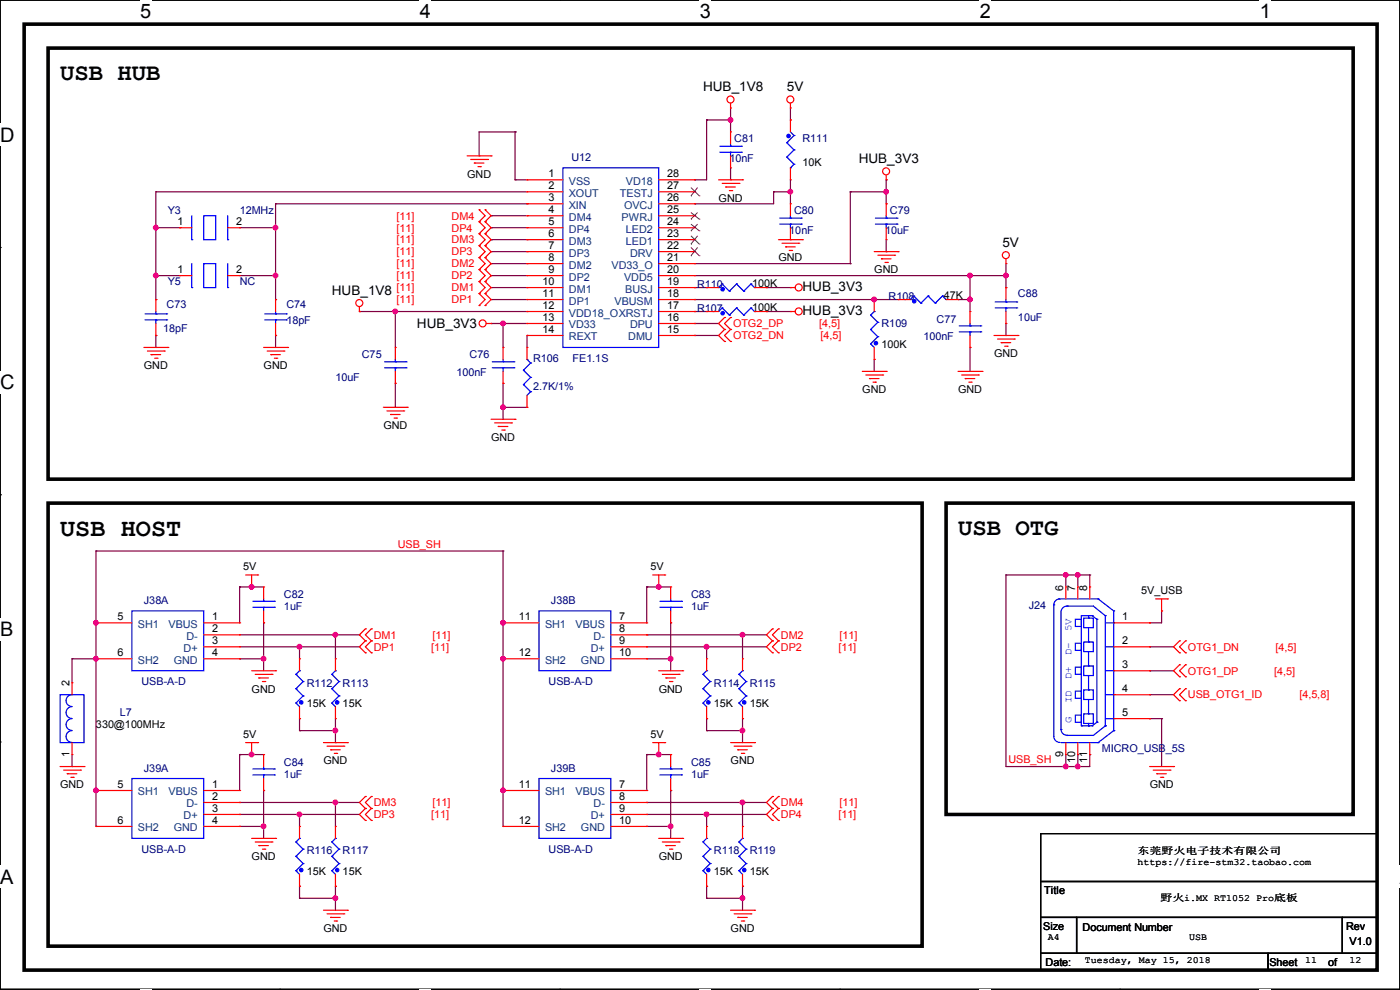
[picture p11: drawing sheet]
<svg xmlns="http://www.w3.org/2000/svg" width="297mm" height="210mm" viewBox="0 0 297 210" stroke-linecap="round" stroke-linejoin="round" font-family="sans-serif">
<path d="M0 0h297v209.8h-297z" fill="none" stroke="#000" stroke-width=".25"/>
<g fill="#fff">
<path d="M29.7 0h2.4v4.8h-2.4z"/>
<path d="M29.7 209.8h2.4v.2h-2.4z"/>
</g>
<path d="M59.4 0h.1M59.4 209.8h.1" fill="none" stroke="#000" stroke-width=".25"/>
<g fill="#fff">
<path d="M89.1 0h2.3v4.8h-2.3z"/>
<path d="M89.1 209.8h2.3v.2h-2.3z"/>
</g>
<path d="M118.8 0h.1M118.8 209.8h.1" fill="none" stroke="#000" stroke-width=".25"/>
<g fill="#fff">
<path d="M148.5 0h2.3v4.8h-2.3z"/>
<path d="M148.5 209.8h2.3v.2h-2.3z"/>
</g>
<path d="M178.2 0h.1M178.2 209.8h.1" fill="none" stroke="#000" stroke-width=".25"/>
<g fill="#fff">
<path d="M207.9 0h2.3v4.8h-2.3z"/>
<path d="M207.9 209.8h2.3v.2h-2.3z"/>
</g>
<path d="M237.6 0h.1M237.6 209.8h.1" fill="none" stroke="#000" stroke-width=".25"/>
<g fill="#fff">
<path d="M267.3 0h2.3v4.8h-2.3z"/>
<path d="M267.3 209.8h2.3v.2h-2.3z"/>
<path d="M0 26.2h3.1v4.8h-3.1z"/>
<path d="M0 78.7h3.1v4.7h-3.1z"/>
</g>
<path d="M0 52.5h.1M297 52.5h.1" fill="none" stroke="#000" stroke-width=".25"/>
<path d="M0 131.1h2.9v4.8h-2.9z" fill="#fff"/>
<path d="M0 104.9h.1M297 104.9h.1" fill="none" stroke="#000" stroke-width=".25"/>
<g fill="#fff">
<path d="M0 183.6h2.9v4.7h-2.9z"/>
<path d="M296.9 183.6h.1v4.7h-.1z"/>
</g>
<path d="M0 157.4h.1M297 157.4h.1M220.8 176.8h71.3v10.2h-71.3zM220.8 187h71.3v7.6h-71.3zM220.8 194.6h7.6v7.6h-7.6zM228.4 194.6h56.4v7.6h-56.4zM284.8 194.6h7.3v7.6h-7.3zM220.8 202.2h48.2v3.6h-48.2zM269 202.2h23.1v3.6h-23.1z" fill="none" stroke="#000" stroke-width=".25"/>
<path d="M5.1 5.1h287v200.7h-287zM10.2 10.2h276.9v91.4h-276.9zM10.2 106.7h185.4v94h-185.4zM200.7 106.7h86.4v66.1h-86.4z" fill="none" stroke="#000" stroke-width=".76"/>
<g fill="none" stroke="#800040" stroke-width=".25">
<path d="M101.6 33.1h.1M109.3 28h.1M109.3 38.1h.1M109.3 28h-7.7v5.1M109.3 28v10.1M109.3 38.1h2.5M147.4 38.1h.1M149.9 25.4h.1M149.9 25.4v12.7h-2.5M149.9 25.4h5.1M155 25.4h.1M155 38.1h.1"/>
<path d="M155 22.9v5.1M155 35.6v2.5M167.7 25.4h.1M167.7 22.9v2.5M167.7 38.1v5.1M188 38.1h.1M188 38.1v5.1M33.1 40.7h.1M33.1 48.3h.1M33.1 58.5h.1M33.1 40.7v22.8M33.1 48.3h5"/>
<path d="M33.1 58.5h5M33.1 40.7h78.7M38.1 48.3h.1M50.8 48.3h7.7M50.8 58.5h7.7M58.5 48.3h.1M58.5 43.2h.1M58.5 58.5h.1M58.5 43.2v20.3M58.5 43.2h53.3M104.2 45.8h.1M104.2 48.3h.1"/>
<path d="M104.2 50.8h.1M104.2 53.4h.1M104.2 55.9h.1M104.2 58.5h.1M104.2 45.8h7.6M104.2 48.3h7.6M104.2 50.8h7.6M104.2 53.4h7.6M104.2 55.9h7.6M104.2 58.5h7.6M111.8 43.2h.1M147.4 43.2h.1"/>
<path d="M147.4 55.9h33M147.4 58.5h66M164.1 40.7h.1M164.1 40.7v2.5h-16.7M164.1 40.7h3.6M167.7 40.7h.1M180.4 55.9h.1M180.4 40.7h.1M180.4 40.7h7.6M180.4 40.7v15.2M188 53.4h.1M188 43.2h.1"/>
<path d="M188 50.8v2.6M205.8 58.5h.1M205.8 58.5v7.6M213.4 58.5h.1M213.4 55.9v5.1M33.1 71.2h.1M33.1 63.5h.1M33.1 71.2v2.5M58.5 71.2h.1M58.5 63.5h.1M58.5 71.2v2.5M76.2 66.1h.1"/>
<path d="M76.2 66.1h35.6M83.9 66.1h.1M83.9 66.1v7.6M104.2 61h.1M104.2 63.5h.1M104.2 68.6h.1M104.2 61h7.6M104.2 63.5h7.6M104.2 68.6h7.6M106.7 68.6h.1M106.7 68.6v5.1M111.8 71.2h.1"/>
<path d="M111.8 71.2v2.5M147.4 68.6h.1M147.4 71.2h.1M147.4 66.1h.1M147.4 63.5h.1M147.4 61h.1M147.4 61h2.5M147.4 63.5h43.1M147.4 66.1h2.5M147.4 68.6h5M147.4 71.2h5M162.6 66.1h.1"/>
<path d="M162.6 61h.1M162.6 61h5.1M162.6 66.1h5.1M185.5 76.2h.1M185.5 63.5h.1M185.5 76.2v2.6M203.2 63.5h.1M203.2 63.5h2.6M205.8 73.7h.1M205.8 63.5h.1M205.8 73.7v5.1M213.4 61h.1"/>
<path d="M213.4 71.2h.1M213.4 68.6v2.6M83.9 81.3h.1M83.9 81.3v5.1M106.7 81.3h.1M106.7 86.4h.1M106.7 81.3v7.6M106.7 86.4h5.1M20.4 116.9h.1M20.4 116.9v58.4M20.4 116.9h86.3M106.7 116.9h.1"/>
<path d="M106.7 116.9v58.4M15.3 139.7h.1M15.3 139.7h5.1M15.3 139.7v5.1M20.4 139.7h.1M50.8 139.7h.1M50.8 124.5h.1M50.8 134.7h25.4M50.8 137.2h25.4M50.8 124.5h5.1M50.8 139.7h5.1M50.8 124.5v7.6"/>
<path d="M53.4 124.5h.1M55.9 132.1h.1M55.9 139.7h.1M55.9 132.1v10.2M63.5 137.2h.1M63.5 137.2v2.5M71.2 134.7h.1M71.2 134.7v5M76.2 137.2h.1M76.2 134.7h.1M106.7 139.7h.1M106.7 132.1h.1"/>
<path d="M137.2 134.7h.1M137.2 137.2h.1M137.2 139.7h.1M137.2 124.5h.1M137.2 134.7h25.4M137.2 137.2h25.4M137.2 124.5h5.1M137.2 139.7h5.1M137.2 124.5v7.6M139.7 124.5h.1M142.3 132.1h.1M142.3 139.7h.1"/>
<path d="M142.3 132.1v10.2M149.9 137.2h.1M149.9 137.2v2.5M157.5 134.7h.1M157.5 134.7v5M213.4 122h.1M213.4 122v40.6h17.8v-2.5M213.4 122h17.8M226.1 122h.1M226.1 122v2.5M228.6 122h.1M228.6 122v2.5"/>
<path d="M231.2 122h.1M231.2 122v2.5M243.9 132.1h.1M243.9 137.2h.1M243.9 137.2h5.1M246.4 129.6h.1M246.4 129.6v2.5h-2.5M63.5 155h.1M63.5 152.4h.1M63.5 152.4v2.6M63.5 155h7.7M71.2 155h.1"/>
<path d="M71.2 157.5h.1M71.2 152.4v5.1M149.9 155h.1M149.9 152.4h.1M149.9 155h7.6M149.9 152.4v2.6M157.5 152.4h.1M157.5 155h.1M157.5 152.4v5.1M243.9 142.3h.1M243.9 147.4h.1M243.9 152.4h.1"/>
<path d="M243.9 142.3h5.1M243.9 147.4h5.1M243.9 152.4h2.5M246.4 152.4h.1M246.4 152.4v10.2M15.3 162.6h.1M15.3 160.1v2.5M20.4 175.3h.1M20.4 167.7h.1M50.8 170.2h.1M50.8 172.8h.1M50.8 175.3h.1"/>
<path d="M50.8 160.1h.1M50.8 160.1v7.6M50.8 170.2h25.4M50.8 172.8h25.4M50.8 160.1h5.1M50.8 175.3h5.1M53.4 160.1h.1M55.9 167.7h.1M55.9 175.3h.1M55.9 167.7v10.1M63.5 172.8h.1M63.5 172.8v2.5"/>
<path d="M71.2 170.2h.1M71.2 170.2v5.1M106.7 175.3h.1M106.7 167.7h.1M137.2 170.2h.1M137.2 172.8h.1M137.2 175.3h.1M137.2 160.1h.1M137.2 160.1v7.6M137.2 170.2h25.4M137.2 172.8h25.4M137.2 160.1h5.1"/>
<path d="M137.2 175.3h5.1M139.7 160.1h.1M142.3 167.7h.1M142.3 175.3h.1M142.3 167.7v10.1M149.9 172.8h.1M149.9 172.8v2.5M157.5 170.2h.1M157.5 170.2v5.1M226.1 162.6h.1M226.1 160.1v2.5M228.6 160.1h.1"/>
<path d="M228.6 162.6h.1M228.6 160.1v2.5M231.2 160.1h.1M63.5 190.5h.1M63.5 188h.1M63.5 188v2.5M63.5 190.5h7.7M71.2 188h.1M71.2 190.5h.1M71.2 188v5.1M149.9 190.5h.1M149.9 188h.1"/>
<path d="M149.9 188v2.5M149.9 190.5h7.6M157.5 188h.1M157.5 190.5h.1M157.5 188v5.1"/>
</g>
<g fill="#f0f" stroke="#f0f" stroke-width=".25">
<circle cx="83.8" cy="66.1" r=".49"/>
<circle cx="106.7" cy="68.6" r=".49"/>
<circle cx="185.4" cy="63.5" r=".49"/>
<circle cx="205.8" cy="58.4" r=".49"/>
<circle cx="55.9" cy="139.7" r=".49"/>
<circle cx="53.4" cy="124.5" r=".49"/>
<circle cx="63.5" cy="137.2" r=".49"/>
<circle cx="71.1" cy="134.6" r=".49"/>
<circle cx="71.1" cy="155" r=".49"/>
<circle cx="157.5" cy="134.6" r=".49"/>
<circle cx="149.9" cy="137.2" r=".49"/>
<circle cx="139.7" cy="124.5" r=".49"/>
<circle cx="142.3" cy="139.7" r=".49"/>
<circle cx="157.5" cy="155" r=".49"/>
<circle cx="53.4" cy="160" r=".49"/>
<circle cx="55.9" cy="175.3" r=".49"/>
<circle cx="63.5" cy="172.7" r=".49"/>
<circle cx="71.1" cy="170.2" r=".49"/>
<circle cx="71.1" cy="190.5" r=".49"/>
<circle cx="157.5" cy="170.2" r=".49"/>
<circle cx="149.9" cy="172.7" r=".49"/>
<circle cx="142.3" cy="175.3" r=".49"/>
<circle cx="139.7" cy="160" r=".49"/>
<circle cx="157.5" cy="190.5" r=".49"/>
<circle cx="33" cy="48.3" r=".49"/>
<circle cx="33" cy="58.4" r=".49"/>
<circle cx="58.4" cy="48.3" r=".49"/>
<circle cx="58.4" cy="58.4" r=".49"/>
<circle cx="167.7" cy="40.7" r=".49"/>
<circle cx="155" cy="25.4" r=".49"/>
<circle cx="188" cy="40.7" r=".49"/>
<circle cx="106.7" cy="86.4" r=".49"/>
<circle cx="205.8" cy="63.5" r=".49"/>
<circle cx="213.4" cy="58.4" r=".49"/>
<circle cx="226.1" cy="121.9" r=".49"/>
<circle cx="226.1" cy="162.6" r=".49"/>
<circle cx="20.3" cy="139.7" r=".49"/>
<circle cx="20.3" cy="167.7" r=".49"/>
<circle cx="106.7" cy="139.7" r=".49"/>
<circle cx="106.7" cy="167.7" r=".49"/>
<circle cx="20.3" cy="132.1" r=".49"/>
<circle cx="106.7" cy="132.1" r=".49"/>
<circle cx="228.6" cy="121.9" r=".49"/>
<circle cx="228.6" cy="162.6" r=".49"/>
</g>
<g fill="none" stroke="#f00" stroke-width=".25">
<path d="M99.1 33.1h5.1M99.9 33.8h3.5M100.6 34.6h.1M100.6 34.6h2.1M101.4 35.3h.5M101.9 35.3h.1M103.4 33.8h.1M104.2 33.1h.1M111.8 38.1h.1M111.8 38.1h7.6M139.7 38.1h7.7M147.4 38.1h.1"/>
<path d="M152.4 38.1h5.1M153.2 38.9h3.6M154 39.7h.1M154 39.7h2M155 22.9h.1M155 28h.1M155 35.6h.1M155 21.9v1M155 28v2.5M155 33.1v2.5M156.8 38.9h.1M157.5 38.1h.1"/>
<path d="M167.7 22.9h.1M167.7 25.4h.1M167.7 38.1h.1M167.7 21.9v1M167.7 25.4v2.6M167.7 35.6v2.5M188 38.1h.1M188 37.1v1M38.1 58.5h.1M38.1 48.3h.1M38.1 58.5h2.6M38.1 48.3h2.6"/>
<path d="M48.3 58.5h2.5M48.3 48.3h2.5M50.8 58.5h.1M50.8 48.3h.1M101.6 47h.1M101.6 44.5h.1M101.6 49.6h.1M101.6 52.1h.1M101.6 54.7h.1M101.6 57.2h.1M101.6 59.7h.1M101.6 44.5l1.3 1.3-1.3 1.2"/>
<path d="M101.6 47l1.3 1.3-1.3 1.3M101.6 49.6l1.3 1.2-1.3 1.3M101.6 52.1l1.3 1.3-1.3 1.3M101.6 54.7l1.3 1.2-1.3 1.3M101.6 57.2l1.3 1.3-1.3 1.2M101.6 59.7l1.3 1.3-1.3 1.3M102.9 44.5h.1M102.9 47h.1M102.9 49.6h.1M102.9 52.1h.1M102.9 54.7h.1M102.9 57.2h.1"/>
<path d="M102.9 59.7h.1M102.9 44.5l1.3 1.3-1.3 1.2M102.9 47l1.3 1.3-1.3 1.3M102.9 49.6l1.3 1.2-1.3 1.3M102.9 52.1l1.3 1.3-1.3 1.3M102.9 54.7l1.3 1.2-1.3 1.3M102.9 57.2l1.3 1.3-1.3 1.2M102.9 59.7l1.3 1.3-1.3 1.3M111.8 40.7h.1M111.8 43.2h.1M111.8 45.8h.1M111.8 48.3h.1"/>
<path d="M111.8 50.8h.1M111.8 53.4h.1M111.8 55.9h.1M111.8 58.5h.1M111.8 53.4h7.6M111.8 50.8h7.6M111.8 58.5h7.6M111.8 40.7h7.6M111.8 43.2h7.6M111.8 45.8h7.6M111.8 48.3h7.6M111.8 55.9h7.6"/>
<path d="M139.7 53.4h7.7M139.7 50.8h7.7M139.7 58.5h7.7M139.7 40.7h7.7M139.7 43.2h7.7M139.7 45.8h7.7M139.7 48.3h7.7M139.7 55.9h7.7M147.4 58.5h.1M147.4 55.9h.1M147.4 53.4h.1M147.4 50.8h.1"/>
<path d="M147.4 48.3h.1M147.4 45.8h.1M147.4 43.2h.1M147.4 40.7h.1M154.7 40.4h.5M155.2 40.4h.1M165.1 50.8h5.1M165.9 51.6h3.6M166.7 52.4h.1M166.7 52.4h2M167.4 53.1h.5M167.7 43.2h.1"/>
<path d="M167.7 50.8h.1M167.7 43.2v2.6M167.7 48.3v2.5M167.9 53.1h.1M169.5 51.6h.1M170.2 50.8h.1M185.5 53.4h5M186.2 54.1h3.6M187 54.9h.1M187 54.9h2M187.7 55.7h.6M188 43.2h.1"/>
<path d="M188 50.8h.1M188 43.2v2.6M188 48.3v2.5M188.3 55.7h.1M189.8 54.1h.1M190.5 53.4h.1M213.4 55.9h.1M213.4 54.9v1M30.5 73.7h5.1M31.3 74.5h3.5M32 75.2h.1M32 75.2h2.1"/>
<path d="M32.8 76h.5M33.1 63.5h.1M33.1 71.2h.1M33.1 63.5v2.6M33.1 68.6v2.6M33.3 76h.1M34.8 74.5h.1M35.6 73.7h.1M55.9 73.7h5.1M56.7 74.5h3.5M57.4 75.2h.1M57.4 75.2h2.1"/>
<path d="M58.2 76h.5M58.5 63.5h.1M58.5 71.2h.1M58.5 63.5v2.6M58.5 68.6v2.6M58.7 76h.1M60.2 74.5h.1M61 73.7h.1M76.2 66.1h.1M76.2 65.1v1M83.9 73.7h.1M83.9 73.7v2.5"/>
<path d="M83.9 78.8v2.5M101.6 62.3h.1M101.6 64.8h.1M101.6 62.3l1.3 1.2-1.3 1.3M102.9 62.3h.1M102.9 64.8h.1M102.9 62.3l1.3 1.2-1.3 1.3M103.2 68.6h1M104.2 68.6h.1M106.7 73.7h.1M106.7 73.7v2.5M106.7 78.8v2.5"/>
<path d="M111.8 61h.1M111.8 63.5h.1M111.8 66.1h.1M111.8 68.6h.1M111.8 71.2h.1M111.8 73.7h.1M111.8 68.6h7.6M111.8 66.1h7.6M111.8 61h7.6M111.8 71.2h7.6M111.8 63.5h7.6M111.8 73.7v2.5"/>
<path d="M139.7 68.6h7.7M139.7 66.1h7.7M139.7 61h7.7M139.7 71.2h7.7M139.7 63.5h7.7M147.4 71.2h.1M147.4 68.6h.1M147.4 66.1h.1M147.4 63.5h.1M147.4 61h.1M149.9 61h.1M149.9 66.1h.1"/>
<path d="M149.9 66.1h2.5M149.9 61h2.5M153.7 69.9h.1M153.7 67.4h.1M153.7 72.4h.1M153.7 67.4l-1.3 1.2 1.3 1.3M153.7 69.9l-1.3 1.3 1.3 1.2M155 67.4h.1M155 69.9h.1M155 72.4h.1M155 67.4l-1.3 1.2 1.3 1.3M155 69.9l-1.3 1.3 1.3 1.2"/>
<path d="M160.1 66.1h2.5M160.1 61h2.5M162.6 61h.1M162.6 66.1h.1M167.7 66.1h.1M167.7 61h.1M167.7 66.1h1M167.7 61h1M182.9 78.8h5.1M183.7 79.5h3.5M185.5 76.2h.1M185.5 63.5h.1"/>
<path d="M185.5 63.5v2.6M185.5 73.7v2.5M187.2 79.5h.1M188 78.8h.1M190.5 63.5h.1M190.5 63.5h2.6M200.7 63.5h2.5M203.2 63.5h.1M203.2 78.8h5.1M204 79.5h3.6M205.8 66.1h.1M205.8 73.7h.1"/>
<path d="M205.8 66.1v2.5M205.8 71.2v2.5M207.6 79.5h.1M208.3 78.8h.1M210.9 71.2h5M211.6 71.9h3.6M212.4 72.7h.1M212.4 72.7h2M213.1 73.4h.6M213.4 61h.1M213.4 68.6h.1M213.4 61v2.5"/>
<path d="M213.4 66.1v2.5M213.7 73.4h.1M215.2 71.9h.1M215.9 71.2h.1M81.3 86.4h5.1M82.1 87.2h3.5M82.8 87.9h.1M82.8 87.9h2.1M83.6 88.7h.5M83.9 81.3h.1M84.1 88.7h.1M85.6 87.2h.1"/>
<path d="M86.4 86.4h.1M104.2 88.9h5.1M104.9 89.7h3.6M105.7 90.5h.1M105.7 90.5h2M106.5 91.2h.5M106.7 81.3h.1M107 91.2h.1M108.5 89.7h.1M109.3 88.9h.1M111.8 86.4h.1M111.8 83.9v2.5"/>
<path d="M184.4 80.3h.1M184.4 80.3h2.1M185.2 81.1h.5M185.7 81.1h.1M204.8 80.3h.1M204.8 80.3h2M205.5 81.1h.5M206 81.1h.1M20.4 132.1h.1M20.4 139.7h.1M20.4 132.1h7.6M20.4 139.7h7.6"/>
<path d="M43.2 132.1h7.6M43.2 137.2h7.6M43.2 134.7h7.6M43.2 139.7h7.6M50.8 132.1h.1M50.8 134.7h.1M50.8 137.2h.1M50.8 139.7h.1M52.1 122h2.6M53.4 124.5h.1M53.4 122v2.5M54.7 122h.1"/>
<path d="M55.9 124.5h.1M55.9 132.1h.1M55.9 124.5v2.5M55.9 129.6v2.5M63.5 139.7h.1M63.5 139.7v2.6M71.2 139.7h.1M71.2 139.7v2.6M77.5 133.4h.1M77.5 135.9h.1M77.5 138.5h.1M77.5 133.4l-1.3 1.3 1.3 1.2"/>
<path d="M77.5 135.9l-1.3 1.3 1.3 1.3M78.8 135.9h.1M78.8 133.4h.1M78.8 138.5h.1M78.8 133.4l-1.3 1.3 1.3 1.2M78.8 135.9l-1.3 1.3 1.3 1.3M106.7 132.1h.1M106.7 139.7h.1M106.7 132.1h7.6M106.7 139.7h7.6M129.6 132.1h7.6M129.6 137.2h7.6"/>
<path d="M129.6 134.7h7.6M129.6 139.7h7.6M137.2 132.1h.1M137.2 134.7h.1M137.2 137.2h.1M137.2 139.7h.1M138.5 122h2.5M139.7 124.5h.1M139.7 122v2.5M141 122h.1M142.3 124.5h.1M142.3 132.1h.1"/>
<path d="M142.3 124.5v2.5M142.3 129.6v2.5M149.9 139.7h.1M149.9 139.7v2.6M157.5 139.7h.1M157.5 139.7v2.6M163.9 133.4h.1M163.9 135.9h.1M163.9 138.5h.1M163.9 133.4l-1.3 1.3 1.3 1.2M163.9 135.9l-1.3 1.3 1.3 1.3M165.1 135.9h.1"/>
<path d="M165.1 133.4h.1M165.1 138.5h.1M165.1 133.4l-1.2 1.3 1.2 1.2M165.1 135.9l-1.2 1.3 1.2 1.3M226.1 124.5h.1M226.1 124.5v2.5M228.6 124.5h.1M228.6 124.5v2.5M231.2 124.5h.1M231.2 124.5v2.5M236.3 132.1h7.6M236.3 137.2h7.6"/>
<path d="M243.9 132.1h.1M243.9 137.2h.1M245.2 127h2.5M246.4 129.6h.1M246.4 127v2.6M247.7 127h.1M250.2 135.9h.1M250.2 138.5h.1M250.2 135.9l-1.2 1.3 1.2 1.3M251.5 138.5h.1M251.5 135.9h.1M251.5 135.9l-1.3 1.3 1.3 1.3"/>
<path d="M15.3 144.8h.1M15.3 144.8v2.6M15.3 157.5v2.6M52.1 157.5h2.6M53.4 157.5v2.6M53.4 142.3h5.1M54.1 143h3.6M54.7 157.5h.1M54.9 143.8h.1M54.9 143.8h2M55.7 144.6h.5M56.2 144.6h.1"/>
<path d="M57.7 143h.1M58.5 142.3h.1M63.5 152.4h.1M63.5 149.9v2.5M68.6 157.5h5.1M69.4 158.3h3.5M70.1 159h.1M70.1 159h2.1M70.9 159.8h.5M71.2 152.4h.1M71.2 149.9v2.5M71.4 159.8h.1"/>
<path d="M72.9 158.3h.1M73.7 157.5h.1M138.5 157.5h2.5M139.7 142.3h5.1M139.7 157.5v2.6M140.5 143h3.6M141 157.5h.1M141.3 143.8h.1M141.3 143.8h2M142 144.6h.5M142.5 144.6h.1M144.1 143h.1"/>
<path d="M144.8 142.3h.1M149.9 152.4h.1M149.9 149.9v2.5M155 157.5h5.1M155.7 158.3h3.6M156.5 159h.1M156.5 159h2M157.3 159.8h.5M157.5 152.4h.1M157.5 149.9v2.5M157.8 159.8h.1M159.3 158.3h.1"/>
<path d="M160.1 157.5h.1M226.1 157.5v2.6M228.6 157.5v2.6M231.2 157.5v2.6M236.3 142.3h7.6M236.3 147.4h7.6M236.3 152.4h7.6M243.9 142.3h.1M243.9 147.4h.1M243.9 152.4h.1M250.2 141h.1M250.2 143.6h.1"/>
<path d="M250.2 146.1h.1M250.2 148.6h.1M250.2 141l-1.2 1.3 1.2 1.3M250.2 146.1l-1.2 1.3 1.2 1.2M251.5 143.6h.1M251.5 141h.1M251.5 148.6h.1M251.5 146.1h.1M251.5 141l-1.3 1.3 1.3 1.3M251.5 146.1l-1.3 1.3 1.3 1.2M12.7 162.6h5.1M13.5 163.4h3.6"/>
<path d="M14.3 164.1h.1M14.3 164.1h2M15 164.9h.5M15.3 160.1h.1M15.5 164.9h.1M17.1 163.4h.1M17.8 162.6h.1M20.4 167.7h.1M20.4 175.3h.1M20.4 167.7h7.6M20.4 175.3h7.6M43.2 167.7h7.6"/>
<path d="M43.2 170.2h7.6M43.2 172.8h7.6M43.2 175.3h7.6M50.8 167.7h.1M50.8 170.2h.1M50.8 172.8h.1M50.8 175.3h.1M53.4 160.1h.1M53.4 177.8h5.1M54.1 178.6h3.6M54.9 179.4h.1M54.9 179.4h2"/>
<path d="M55.9 160.1h.1M55.9 167.7h.1M55.9 160.1v2.5M55.9 165.1v2.6M57.7 178.6h.1M58.5 177.8h.1M63.5 175.3h.1M63.5 175.3v2.5M71.2 175.3h.1M71.2 175.3v2.5M77.5 169h.1M77.5 171.5h.1"/>
<path d="M77.5 174h.1M77.5 169l-1.3 1.2 1.3 1.3M77.5 171.5l-1.3 1.3 1.3 1.2M78.8 171.5h.1M78.8 169h.1M78.8 174h.1M78.8 169l-1.3 1.2 1.3 1.3M78.8 171.5l-1.3 1.3 1.3 1.2M106.7 167.7h.1M106.7 175.3h.1M106.7 167.7h7.6M106.7 175.3h7.6"/>
<path d="M129.6 167.7h7.6M129.6 170.2h7.6M129.6 172.8h7.6M129.6 175.3h7.6M137.2 167.7h.1M137.2 170.2h.1M137.2 172.8h.1M137.2 175.3h.1M139.7 160.1h.1M139.7 177.8h5.1M140.5 178.6h3.6M141.3 179.4h.1"/>
<path d="M141.3 179.4h2M142.3 160.1h.1M142.3 167.7h.1M142.3 160.1v2.5M142.3 165.1v2.6M144.1 178.6h.1M144.8 177.8h.1M149.9 175.3h.1M149.9 175.3v2.5M157.5 175.3h.1M157.5 175.3v2.5M163.9 169h.1"/>
<path d="M163.9 171.5h.1M163.9 174h.1M163.9 169l-1.3 1.2 1.3 1.3M163.9 171.5l-1.3 1.3 1.3 1.2M165.1 171.5h.1M165.1 169h.1M165.1 174h.1M165.1 169l-1.2 1.2 1.2 1.3M165.1 171.5l-1.2 1.3 1.2 1.2M226.1 160.1h.1M228.6 160.1h.1M231.2 160.1h.1"/>
<path d="M243.9 162.6h5.1M244.6 163.4h3.6M245.4 164.1h.1M245.4 164.1h2M246.2 164.9h.5M246.7 164.9h.1M248.2 163.4h.1M249 162.6h.1M55.7 180.1h.5M56.2 180.1h.1M63.5 188h.1M63.5 185.5v2.5"/>
<path d="M68.6 193.1h5.1M69.4 193.8h3.5M70.1 194.6h.1M70.1 194.6h2.1M70.9 195.4h.5M71.2 188h.1M71.2 185.5v2.5M71.4 195.4h.1M72.9 193.8h.1M73.7 193.1h.1M142 180.1h.5M142.5 180.1h.1"/>
<path d="M149.9 188h.1M149.9 185.5v2.5M155 193.1h5.1M155.7 193.8h3.6M156.5 194.6h.1M156.5 194.6h2M157.3 195.4h.5M157.5 188h.1M157.5 185.5v2.5M157.8 195.4h.1M159.3 193.8h.1M160.1 193.1h.1"/>
<circle cx="155" cy="21.1" r=".74"/>
<circle cx="167.7" cy="21.1" r=".74"/>
<circle cx="188" cy="36.3" r=".74"/>
<circle cx="213.4" cy="54.1" r=".74"/>
<circle cx="76.2" cy="64.3" r=".74"/>
<circle cx="102.4" cy="68.6" r=".74"/>
<circle cx="169.4" cy="61" r=".74"/>
<circle cx="169.4" cy="66.1" r=".74"/>
</g>
<g fill="none" stroke="#00f" stroke-width=".25">
<path d="M119.4 35.6h20.3v38.1h-20.3zM152.7 32.3h4.6M152.7 31h4.6M155 31h.1M155 32.3h.1M155 30.5v.5M155 32.3v.8M157.3 32.3h.1M157.3 31h.1M166.9 30.3h.1M166.9 33.3h.1M166.9 30.3l1.5 1.5"/>
<path d="M166.9 33.3l1.5 1.5M167.7 35.6h.1M167.7 28l.7 .7M168.4 28.7h.1M168.4 31.8h.1M168.4 34.8h.1M168.4 28.7l-1.5 1.6M168.4 31.8l-1.5 1.5M168.4 34.8l-.7 .8M40.7 50.8h.1M40.7 45.8v5M40.7 55.9v5.1"/>
<path d="M43.2 55.9h2.6v5.1h-2.6zM43.2 45.8h2.6v5h-2.6zM48.3 50.8h.1M48.3 45.8v5M48.3 55.9v5.1M165.4 47.5h4.6M165.4 46.3h4.6M167.7 46.3h.1M167.7 47.5h.1M167.7 45.8v.5M167.7 47.5v.8M170 47.5h.1"/>
<path d="M170 46.3h.1M185.7 47.5h4.6M185.7 46.3h4.6M188 46.3h.1M188 47.5h.1M188 45.8v.5M188 47.5v.8M190.3 47.5h.1M190.3 46.3h.1M30.8 67.9h4.5M30.8 66.6h4.5M33.1 66.6h.1"/>
<path d="M33.1 67.9h.1M33.1 66.1v.5M33.1 67.9v.7M35.3 67.9h.1M35.3 66.6h.1M40.7 61h.1M48.3 61h.1M56.2 67.9h4.5M56.2 66.6h4.5M58.5 66.6h.1M58.5 67.9h.1M58.5 66.1v.5"/>
<path d="M58.5 67.9v.7M60.7 67.9h.1M60.7 66.6h.1M81.6 78h4.5M81.6 76.8h4.5M83.9 76.8h.1M83.9 78h.1M83.9 76.2v.6M83.9 78v.8M86.1 78h.1M86.1 76.8h.1M104.4 78h4.6"/>
<path d="M104.4 76.8h4.6M106.7 76.8h.1M106.7 78h.1M106.7 76.2v.6M106.7 78v.8M109 78h.1M109 76.8h.1M111 78.5h.1M111 78.5l1.6 1.6M111.8 76.2h.1M111.8 76.2l.8 .8M112.6 77h.1"/>
<path d="M112.6 77l-1.6 1.5M153.2 60.2h.1M153.2 65.3h.1M153.2 60.2l-.8 .8M153.2 60.2l1.5 1.6M153.2 65.3l-.8 .8M153.2 65.3l1.5 1.5M154.7 61.8h.1M154.7 66.8h.1M156.3 60.2h.1M156.3 65.3h.1M156.3 60.2l-1.6 1.6"/>
<path d="M156.3 60.2l1.5 1.6M156.3 65.3l-1.6 1.5M156.3 65.3l1.5 1.5M157.8 61.8h.1M157.8 66.8h.1M159.3 60.2h.1M159.3 65.3h.1M159.3 60.2l-1.5 1.6M159.3 60.2l.8 .8M159.3 65.3l-1.5 1.5M159.3 65.3l.8 .8M160.1 61h.1"/>
<path d="M160.1 66.1h.1M184.7 72.9h.1M184.7 69.9h.1M184.7 66.8h.1M184.7 72.9l.8 .8M184.7 69.9l1.5 1.5M184.7 66.8l1.5 1.6M185.5 66.1h.1M185.5 66.1l-.8 .7M186.2 71.4h.1M186.2 68.4h.1M186.2 71.4l-1.5 1.5"/>
<path d="M186.2 68.4l-1.5 1.5M193.8 62.8h.1M193.8 62.8l-.7 .7M193.8 62.8l1.6 1.5M195.4 64.3h.1M196.9 62.8h.1M196.9 62.8l-1.5 1.5M196.9 62.8l1.5 1.5M198.4 64.3h.1M199.9 62.8h.1M199.9 62.8l-1.5 1.5M199.9 62.8l.8 .7"/>
<path d="M200.7 63.5h.1M203.5 70.4h4.6M203.5 69.1h4.6M205.8 69.1h.1M205.8 70.4h.1M205.8 68.6v.5M205.8 70.4v.8M208.1 70.4h.1M208.1 69.1h.1M211.1 65.3h4.6M211.1 64.1h4.6M213.4 64.1h.1"/>
<path d="M213.4 65.3h.1M213.4 63.5v.6M213.4 65.3v.8M215.7 65.3h.1M215.7 64.1h.1M111 81.6h.1M111 81.6l1.6 1.5M112.6 83.1h.1M112.6 80.1h.1M112.6 83.1l-.8 .8M112.6 80.1l-1.6 1.5M28 129.6h15.2v12.7h-15.2z"/>
<path d="M53.6 128.8h4.6M53.6 127.6h4.6M55.9 127.6h.1M55.9 128.8h.1M55.9 127v.6M55.9 128.8v.8M58.2 128.8h.1M58.2 127.6h.1M114.3 129.6h15.3v12.7h-15.3zM140 128.8h4.6M140 127.6h4.6M142.3 127.6h.1"/>
<path d="M142.3 128.8h.1M142.3 127v.6M142.3 128.8v.8M144.6 128.8h.1M144.6 127.6h.1M223.6 128.3h.1M223.6 128.3v28a1.25 1.25 0 0 0 1.2 1.2M224.6 127h8.4M224.8 127a1.25 1.25 0 0 0-1.2 1.3M226.4 128.6h.1M226.4 128.6h5.5l2.6 2M226.4 128.6a1.25 1.25 0 0 0-1.3 1.2v24.9"/>
<path d="M228.1 131.4h1.3v1.5h-1.3zM228.1 136.4h1.3v1.6h-1.3zM229.9 136.2h2v2h-2zM229.9 131.1h2v2h-2zM230.9 136.2h.1M230.9 130.6h.1M230.9 131.1h.1M230.9 130.6v.5M230.9 133.1v3.1M230.9 138.2v3.1M231.7 130.6h.1M231.7 130.6h-2.3v23.4"/>
<path d="M231.7 130.6l1 .8M232.7 131.4h.1M232.7 131.4v21.8M233 127h.1M233 127l3.3 2.6M234.5 130.6h.1M234.5 130.6v23.4M234.5 132.1h1.8M234.5 137.2h1.8M236.3 129.6h.1M236.3 132.1h.1M236.3 137.2h.1"/>
<path d="M236.3 129.6v25.4M12.7 147.4h5.1v10.1h-5.1zM15.3 155a1.25 1.25 0 0 0-1.3 1.2 1.25 1.25 0 0 0 1.3 1.3M15.3 147.4a1.27 1.27 0 0 0-1.3 1.2 1.27 1.27 0 0 0 1.3 1.3 1.27 1.27 0 0 0-1.3 1.3 1.27 1.27 0 0 0 1.3 1.2 1.25 1.25 0 0 0-1.3 1.3 1.25 1.25 0 0 0 1.3 1.2M62.8 149.1h.1M62.8 146.1h.1M62.8 143h.1M62.8 149.1l.7 .8M62.8 146.1l1.5 1.5M62.8 143l1.5 1.6M63.5 142.3h.1M63.5 142.3l-.7 .7"/>
<path d="M64.3 147.6h.1M64.3 144.6h.1M64.3 147.6l-1.5 1.5M64.3 144.6l-1.5 1.5M70.4 149.1h.1M70.4 146.1h.1M70.4 143h.1M70.4 149.1l.8 .8M70.4 146.1l1.5 1.5M70.4 143l1.5 1.6M71.2 142.3h.1M71.2 142.3l-.8 .7"/>
<path d="M71.9 147.6h.1M71.9 144.6h.1M71.9 147.6l-1.5 1.5M71.9 144.6l-1.5 1.5M149.1 149.1h.1M149.1 146.1h.1M149.1 143h.1M149.1 149.1l.8 .8M149.1 146.1l1.6 1.5M149.1 143l1.6 1.6M149.9 142.3h.1M149.9 142.3l-.8 .7"/>
<path d="M150.7 147.6h.1M150.7 144.6h.1M150.7 147.6l-1.6 1.5M150.7 144.6l-1.6 1.5M156.8 149.1h.1M156.8 146.1h.1M156.8 143h.1M156.8 149.1l.7 .8M156.8 146.1l1.5 1.5M156.8 143l1.5 1.6M157.5 142.3h.1M157.5 142.3l-.7 .7"/>
<path d="M158.3 147.6h.1M158.3 144.6h.1M158.3 147.6l-1.5 1.5M158.3 144.6l-1.5 1.5M225.1 154.7a1.25 1.25 0 0 0 1.3 1.3M225.1 154.7h.1M225.1 157.5h7.9M226.4 156h.1M228.1 146.6h1.3v1.5h-1.3zM228.1 141.5h1.3v1.5h-1.3zM228.1 151.7h1.3v1.5h-1.3zM229.4 154h.1"/>
<path d="M229.4 154h2.3M229.9 141.3h2v2h-2zM229.9 146.3h2v2.1h-2zM229.9 151.4h2v2.1h-2zM230.9 141.3h.1M230.9 146.3h.1M230.9 151.4h.1M230.9 154h.1M230.9 143.3v3M230.9 148.4v3M230.9 153.5v.5M231.7 154h.1"/>
<path d="M232.7 153.2h.1M232.7 153.2l-1 .8M233 157.5h.1M234.5 154h.1M234.5 142.3h1.8M234.5 147.4h1.8M234.5 154l-2.6 2h-5.5M234.5 152.4h1.8M236.3 155h.1M236.3 142.3h.1M236.3 147.4h.1M236.3 152.4h.1"/>
<path d="M236.3 155l-3.3 2.5M28 165.1h15.2v12.7h-15.2zM53.6 164.4h4.6M53.6 163.1h4.6M55.9 163.1h.1M55.9 164.4h.1M55.9 162.6v.5M55.9 164.4v.7M58.2 164.4h.1M58.2 163.1h.1M62.8 178.6h.1M62.8 178.6l1.5 1.5"/>
<path d="M63.5 177.8h.1M63.5 177.8l-.7 .8M70.4 178.6h.1M70.4 178.6l1.5 1.5M71.2 177.8h.1M71.2 177.8l-.8 .8M114.3 165.1h15.3v12.7h-15.3zM140 164.4h4.6M140 163.1h4.6M142.3 163.1h.1M142.3 164.4h.1M142.3 162.6v.5"/>
<path d="M142.3 164.4v.7M144.6 164.4h.1M144.6 163.1h.1M149.1 178.6h.1M149.1 178.6l1.6 1.5M149.9 177.8h.1M149.9 177.8l-.8 .8M156.8 178.6h.1M156.8 178.6l1.5 1.5M157.5 177.8h.1M157.5 177.8l-.7 .8M62.8 184.7h.1"/>
<path d="M62.8 181.7h.1M62.8 184.7l.7 .8M62.8 181.7l1.5 1.5M64.3 183.2h.1M64.3 180.1h.1M64.3 183.2l-1.5 1.5M64.3 180.1l-1.5 1.6M70.4 184.7h.1M70.4 181.7h.1M70.4 184.7l.8 .8M70.4 181.7l1.5 1.5M71.9 183.2h.1"/>
<path d="M71.9 180.1h.1M71.9 183.2l-1.5 1.5M71.9 180.1l-1.5 1.6M149.1 184.7h.1M149.1 181.7h.1M149.1 184.7l.8 .8M149.1 181.7l1.6 1.5M150.7 183.2h.1M150.7 180.1h.1M150.7 183.2l-1.6 1.5M150.7 180.1l-1.6 1.6M156.8 184.7h.1"/>
<path d="M156.8 181.7h.1M156.8 184.7l.7 .8M156.8 181.7l1.5 1.5M158.3 183.2h.1M158.3 180.1h.1M158.3 183.2l-1.5 1.5M158.3 180.1l-1.5 1.6"/>
</g>
<g fill="none" stroke="#804000" stroke-width=".21">
<path d="M146.6 39.8l1.7 1.7M148 39.8l-1.4 1.7M146.6 54.2h.1M146.6 51.8h.1M146.6 49h.1M146.6 46.5h.1M146.6 41.5h.1M146.6 52.5l1.7 1.7M146.6 50l1.7 1.8M146.6 47.5l1.7 1.5M146.6 45.1l1.7 1.4M148 52.5l-1.4 1.7"/>
<path d="M148 50l-1.4 1.8M148 47.5l-1.4 1.5M148 45.1l-1.4 1.4M148.3 54.2h.1M148.3 51.8h.1M148.3 49h.1M148.3 46.5h.1M148.3 41.5h.1"/>
</g>
<g fill="#00f" stroke="#00f" stroke-width=".25">
<circle cx="157.9" cy="184.6" r=".36"/>
<circle cx="193.9" cy="63.9" r=".36"/>
<circle cx="71.5" cy="184.6" r=".36"/>
<circle cx="150.3" cy="149" r=".36"/>
<circle cx="71.5" cy="149" r=".36"/>
<circle cx="185.8" cy="72.8" r=".36"/>
<circle cx="167.3" cy="28.9" r=".36"/>
<circle cx="153.3" cy="61.4" r=".36"/>
<circle cx="157.9" cy="149" r=".36"/>
<circle cx="63.9" cy="149" r=".36"/>
<circle cx="150.3" cy="184.6" r=".36"/>
<circle cx="153.3" cy="66.4" r=".36"/>
<circle cx="63.9" cy="184.6" r=".36"/>
</g>
<text font-size="5.3" x="12.7" y="113.7">USB HOST</text>
<g font-size="5.1">
<text x="12.7" y="17">USB HUB</text>
<text x="203.2" y="113.5">USB OTG</text>
</g>
<g font-size="4.2">
<text x="29.7" y="3.9">5</text>
<text x="89.1" y="3.9">4</text>
<text x="148.5" y="3.9">3</text>
<text x="207.9" y="3.9">2</text>
<text x="267.2" y="3.9">1</text>
<text x="0" y="30.1">D</text>
<text x="0" y="82.5">C</text>
<text x="0" y="135">B</text>
<text x="0" y="187.4">A</text>
<text x="297" y="187.4">A</text>
</g>
<g font-size="2.8">
<text x="149.1" y="19.3">HUB_1V8</text>
<text x="166.9" y="19.3">5V</text>
<text x="182.2" y="34.6">HUB_3V3</text>
<text x="212.6" y="52.4">5V</text>
<text x="70.4" y="62.5">HUB_1V8</text>
<text x="170.2" y="61.8">HUB_3V3</text>
<text x="88.4" y="69.6">HUB_3V3</text>
<text x="170.2" y="66.8">HUB_3V3</text>
</g>
<g font-size="2.3" fill="#000080">
<text x="121.2" y="34.1">U12</text>
<text x="154.7" y="34.4">10nF</text>
<text x="155.8" y="30.1">C81</text>
<text x="170.2" y="30.1">R111</text>
<text x="35.6" y="45.3">Y3</text>
<text x="50.8" y="45.3">12MHz</text>
<text x="168.5" y="45.3">C80</text>
<text x="188.8" y="45.3">C79</text>
<text x="167.4" y="49.6">10nF</text>
<text x="187.8" y="49.6">10uF</text>
<text x="35.3" y="65.4">C73</text>
<text x="35.6" y="60.5">Y5</text>
<text x="50.8" y="60.5">NC</text>
<text x="60.8" y="65.4">C74</text>
<text x="147.9" y="61">R110</text>
<text x="188.5" y="63.6">R108</text>
<text x="216" y="63.1">C88</text>
<text x="34.6" y="70.4">18pF</text>
<text x="60.8" y="68.7">18pF</text>
<text x="147.9" y="66.1">R107</text>
<text x="187" y="69.4">R109</text>
<text x="198.7" y="68.4">C77</text>
<text x="216" y="68.2">10uF</text>
<text x="76.8" y="76">C75</text>
<text x="99.6" y="76">C76</text>
<text x="113.1" y="76.8">R106</text>
<text x="121.5" y="76.8">FE1.1S</text>
<text x="195.9" y="72.2">100nF</text>
<text x="71.2" y="80.9">10uF</text>
<text x="96.8" y="79.8">100nF</text>
<text x="113.1" y="82.6">2.7K/1%</text>
<text x="30.5" y="128.1">J38A</text>
<text x="60.2" y="126.8">C82</text>
<text x="60.2" y="129.4">1uF</text>
<text x="116.9" y="128.1">J38B</text>
<text x="146.6" y="126.8">C83</text>
<text x="146.6" y="129.4">1uF</text>
<text x="218.2" y="129.1">J24</text>
<text x="30" y="145.4">USB-A-D</text>
<text x="65.1" y="145.6">R112</text>
<text x="72.7" y="145.6">R113</text>
<text x="116.4" y="145.4">USB-A-D</text>
<text x="151.4" y="145.6">R114</text>
<text x="159.1" y="145.6">R115</text>
<text x="25.4" y="152">L7</text>
<text x="233.7" y="159.6">MICRO_USB_5S</text>
<text x="30.5" y="163.7">J39A</text>
<text x="60.2" y="162.4">C84</text>
<text x="60.2" y="164.9">1uF</text>
<text x="116.9" y="163.7">J39B</text>
<text x="146.6" y="162.4">C85</text>
<text x="146.6" y="164.9">1uF</text>
<text x="30" y="180.9">USB-A-D</text>
<text x="65.1" y="181.2">R116</text>
<text x="72.7" y="181.2">R117</text>
<text x="116.4" y="180.9">USB-A-D</text>
<text x="151.4" y="181.2">R118</text>
<text x="159.1" y="181.2">R119</text>
</g>
<g font-size="2.3">
<text x="170.2" y="35.1">10K</text>
<text x="99.1" y="37.7">GND</text>
<text x="116.4" y="37.6">1</text>
<text x="116.4" y="40.1">2</text>
<text x="141.5" y="40.1">27</text>
<text x="141.5" y="37.6">28</text>
<text x="37.6" y="47.8">1</text>
<text x="50.1" y="47.8">2</text>
<text x="116.4" y="42.7">3</text>
<text x="116.4" y="45.2">4</text>
<text x="116.4" y="47.8">5</text>
<text x="141.5" y="47.8">24</text>
<text x="141.5" y="45.2">25</text>
<text x="141.5" y="42.7">26</text>
<text x="152.5" y="42.8">GND</text>
<text x="116.4" y="50.3">6</text>
<text x="116.4" y="52.8">7</text>
<text x="141.5" y="52.8">22</text>
<text x="141.5" y="50.3">23</text>
<text x="37.6" y="57.9">1</text>
<text x="50.1" y="57.9">2</text>
<text x="116.4" y="55.4">8</text>
<text x="116.4" y="57.9">9</text>
<text x="141.5" y="57.9">20</text>
<text x="141.5" y="55.4">21</text>
<text x="165.2" y="55.5">GND</text>
<text x="185.5" y="58">GND</text>
<text x="115.1" y="60.5">10</text>
<text x="115.1" y="63">11</text>
<text x="115.1" y="65.5">12</text>
<text x="141.5" y="65.5">17</text>
<text x="141.5" y="63">18</text>
<text x="141.5" y="60.5">19</text>
<text x="159.6" y="60.8">100K</text>
<text x="159.6" y="65.9">100K</text>
<text x="200.2" y="63.3">47K</text>
<text x="115.1" y="68.1">13</text>
<text x="115.1" y="70.6">14</text>
<text x="141.5" y="70.6">15</text>
<text x="141.5" y="68.1">16</text>
<text x="187" y="73.7">100K</text>
<text x="210.9" y="75.8">GND</text>
<text x="30.5" y="78.3">GND</text>
<text x="55.9" y="78.3">GND</text>
<text x="182.9" y="83.4">GND</text>
<text x="203.3" y="83.4">GND</text>
<text x="81.3" y="91">GND</text>
<text x="104.2" y="93.6">GND</text>
<text x="51.6" y="121">5V</text>
<text x="138" y="121">5V</text>
<text x="225.6" y="125.3" transform="rotate(-90 225.6 125.3)">6</text>
<text x="228.1" y="125.3" transform="rotate(-90 228.1 125.3)">7</text>
<text x="230.6" y="125.3" transform="rotate(-90 230.6 125.3)">8</text>
<text x="24.9" y="131.6">5</text>
<text x="45" y="131.6">1</text>
<text x="110" y="131.6">11</text>
<text x="131.4" y="131.6">7</text>
<text x="238.1" y="131.6">1</text>
<text x="242.1" y="126.1">5V_USB</text>
<text x="45" y="134.1">2</text>
<text x="45" y="136.7">3</text>
<text x="131.4" y="134.1">8</text>
<text x="131.4" y="136.7">9</text>
<text x="238.1" y="136.7">2</text>
<text x="24.9" y="139.2">6</text>
<text x="45" y="139.2">4</text>
<text x="110" y="139.2">12</text>
<text x="131.4" y="139.2">10</text>
<text x="238.1" y="141.7">3</text>
<text x="14.7" y="145.6" transform="rotate(-90 14.7 145.6)">2</text>
<text x="53.4" y="146.9">GND</text>
<text x="65.1" y="149.9">15K</text>
<text x="72.7" y="149.9">15K</text>
<text x="139.8" y="146.9">GND</text>
<text x="151.4" y="149.9">15K</text>
<text x="159.1" y="149.9">15K</text>
<text x="238.1" y="146.8">4</text>
<text x="20.4" y="154.5">330@100MHz</text>
<text x="238.1" y="151.9">5</text>
<text x="14.7" y="160.6" transform="rotate(-90 14.7 160.6)">1</text>
<text x="51.6" y="156.5">5V</text>
<text x="138" y="156.5">5V</text>
<text x="225.6" y="160.6" transform="rotate(-90 225.6 160.6)">9</text>
<text x="228.1" y="161.8" transform="rotate(-90 228.1 161.8)">10</text>
<text x="230.6" y="161.8" transform="rotate(-90 230.6 161.8)">11</text>
<text x="12.7" y="167.2">GND</text>
<text x="24.9" y="167.1">5</text>
<text x="45" y="167.1">1</text>
<text x="68.6" y="162.1">GND</text>
<text x="110" y="167.1">11</text>
<text x="131.4" y="167.1">7</text>
<text x="155" y="162.1">GND</text>
<text x="243.9" y="167.2">GND</text>
<text x="45" y="169.7">2</text>
<text x="45" y="172.2">3</text>
<text x="131.4" y="169.7">8</text>
<text x="131.4" y="172.2">9</text>
<text x="24.9" y="174.8">6</text>
<text x="45" y="174.8">4</text>
<text x="110" y="174.8">12</text>
<text x="131.4" y="174.8">10</text>
<text x="53.4" y="182.5">GND</text>
<text x="65.1" y="185.5">15K</text>
<text x="72.7" y="185.5">15K</text>
<text x="139.8" y="182.5">GND</text>
<text x="151.4" y="185.5">15K</text>
<text x="159.1" y="185.5">15K</text>
<text x="221.5" y="189.6">Title</text>
<text x="68.6" y="197.7">GND</text>
<text x="155" y="197.7">GND</text>
<text x="221.3" y="197.2">Size</text>
<text x="229.7" y="197.4">Document Number</text>
<text x="285.6" y="197.2">Rev</text>
<text x="286.3" y="200.5">V1.0</text>
<text x="221.8" y="204.8">Date:</text>
<text x="269.3" y="204.8">Sheet</text>
<text x="281.7" y="204.8">of</text>
</g>
<g font-size="2.3" fill="#004080">
<text x="120.7" y="39.2">VSS</text>
<text x="120.7" y="41.7">XOUT</text>
<text x="131.5" y="41.7">TESTJ</text>
<text x="132.8" y="39.2">VD18</text>
<text x="120.7" y="44.3">XIN</text>
<text x="120.7" y="46.8">DM4</text>
<text x="131.9" y="46.8">PWRJ</text>
<text x="132.4" y="44.3">OVCJ</text>
<text x="120.7" y="49.4">DP4</text>
<text x="120.7" y="51.9">DM3</text>
<text x="132.8" y="51.9">LED1</text>
<text x="132.8" y="49.4">LED2</text>
<text x="120.7" y="54.4">DP3</text>
<text x="120.7" y="57">DM2</text>
<text x="120.7" y="59.5">DP2</text>
<text x="129.7" y="57">VD33_O</text>
<text x="132.4" y="59.5">VDD5</text>
<text x="133.7" y="54.4">DRV</text>
<text x="120.7" y="62.1">DM1</text>
<text x="120.7" y="64.6">DP1</text>
<text x="130.4" y="64.6">VBUSM</text>
<text x="132.6" y="62.1">BUSJ</text>
<text x="120.7" y="67.1">VDD18_OXRSTJ</text>
<text x="120.7" y="69.7">VD33</text>
<text x="133.7" y="69.7">DPU</text>
<text x="120.7" y="72.2">REXT</text>
<text x="133.3" y="72.2">DMU</text>
<text x="29.3" y="133.2">SH1</text>
<text x="35.7" y="133.2">VBUS</text>
<text x="39.5" y="135.7">D-</text>
<text x="115.6" y="133.2">SH1</text>
<text x="122.1" y="133.2">VBUS</text>
<text x="125.9" y="135.7">D-</text>
<text x="29.3" y="140.8">SH2</text>
<text x="36.9" y="140.8">GND</text>
<text x="39" y="138.3">D+</text>
<text x="115.6" y="140.8">SH2</text>
<text x="123.2" y="140.8">GND</text>
<text x="125.3" y="138.3">D+</text>
<text x="29.3" y="168.7">SH1</text>
<text x="35.7" y="168.7">VBUS</text>
<text x="39" y="173.8">D+</text>
<text x="39.5" y="171.3">D-</text>
<text x="115.6" y="168.7">SH1</text>
<text x="122.1" y="168.7">VBUS</text>
<text x="125.3" y="173.8">D+</text>
<text x="125.9" y="171.3">D-</text>
<text x="29.3" y="176.4">SH2</text>
<text x="36.9" y="176.4">GND</text>
<text x="115.6" y="176.4">SH2</text>
<text x="123.2" y="176.4">GND</text>
</g>
<g font-size="2.3" fill="#f00">
<text x="84.1" y="46.6">[11]</text>
<text x="95.8" y="46.6">DM4</text>
<text x="84.1" y="49.1">[11]</text>
<text x="84.1" y="51.6">[11]</text>
<text x="95.8" y="49.1">DP4</text>
<text x="95.8" y="51.6">DM3</text>
<text x="84.1" y="54.2">[11]</text>
<text x="84.1" y="56.7">[11]</text>
<text x="84.1" y="59.3">[11]</text>
<text x="95.8" y="54.2">DP3</text>
<text x="95.8" y="56.7">DM2</text>
<text x="95.8" y="59.3">DP2</text>
<text x="84.1" y="61.8">[11]</text>
<text x="84.1" y="64.3">[11]</text>
<text x="95.8" y="61.8">DM1</text>
<text x="95.8" y="64.3">DP1</text>
<text x="155.5" y="69.4">OTG2_DP</text>
<text x="155.5" y="72">OTG2_DN</text>
<text x="173.8" y="69.4">[4,5]</text>
<text x="174" y="72">[4,5]</text>
<text x="84.4" y="116.2">USB_SH</text>
<text x="79.3" y="135.5">DM1</text>
<text x="91.7" y="135.5">[11]</text>
<text x="165.7" y="135.5">DM2</text>
<text x="178.1" y="135.5">[11]</text>
<text x="79.3" y="138">DP1</text>
<text x="91.5" y="138">[11]</text>
<text x="165.7" y="138">DP2</text>
<text x="177.9" y="138">[11]</text>
<text x="252" y="138">OTG1_DN</text>
<text x="252" y="143.1">OTG1_DP</text>
<text x="270.3" y="143.1">[4,5]</text>
<text x="270.6" y="138">[4,5]</text>
<text x="252" y="148.2">USB_OTG1_ID</text>
<text x="275.6" y="148.2">[4,5,8]</text>
<text x="213.9" y="161.9">USB_SH</text>
<text x="79.3" y="171">DM3</text>
<text x="79.3" y="173.6">DP3</text>
<text x="91.5" y="173.6">[11]</text>
<text x="91.7" y="171">[11]</text>
<text x="165.7" y="171">DM4</text>
<text x="165.7" y="173.6">DP4</text>
<text x="177.9" y="173.6">[11]</text>
<text x="178.1" y="171">[11]</text>
</g>
<g font-size="2.1" fill="#00f">
<text x="227.3" y="133.9" transform="rotate(-90 227.3 133.9)">5V</text>
<text x="227.3" y="139" transform="rotate(-90 227.3 139)">D-</text>
<text x="227.3" y="149.1" transform="rotate(-90 227.3 149.1)">ID</text>
<text x="227.3" y="144.1" transform="rotate(-90 227.3 144.1)">D+</text>
<text x="227.3" y="153.5" transform="rotate(-90 227.3 153.5)">G</text>
</g>
<g font-size="2">
<text x="241.3" y="183.5">https://fire-stm32.taobao.com</text>
<text x="241.3" y="181.2">东莞野火电子技术有限公司</text>
<text x="246.2" y="191.1">野火i.MX RT1052 Pro底板</text>
<text x="222.3" y="199.5">A4</text>
<text x="252.3" y="199.5">USB</text>
<text x="230.2" y="204.3">Tuesday, May 15, 2018</text>
<text x="276.9" y="204.3">11</text>
<text x="286.3" y="204.3">12</text>
</g>
</svg>
